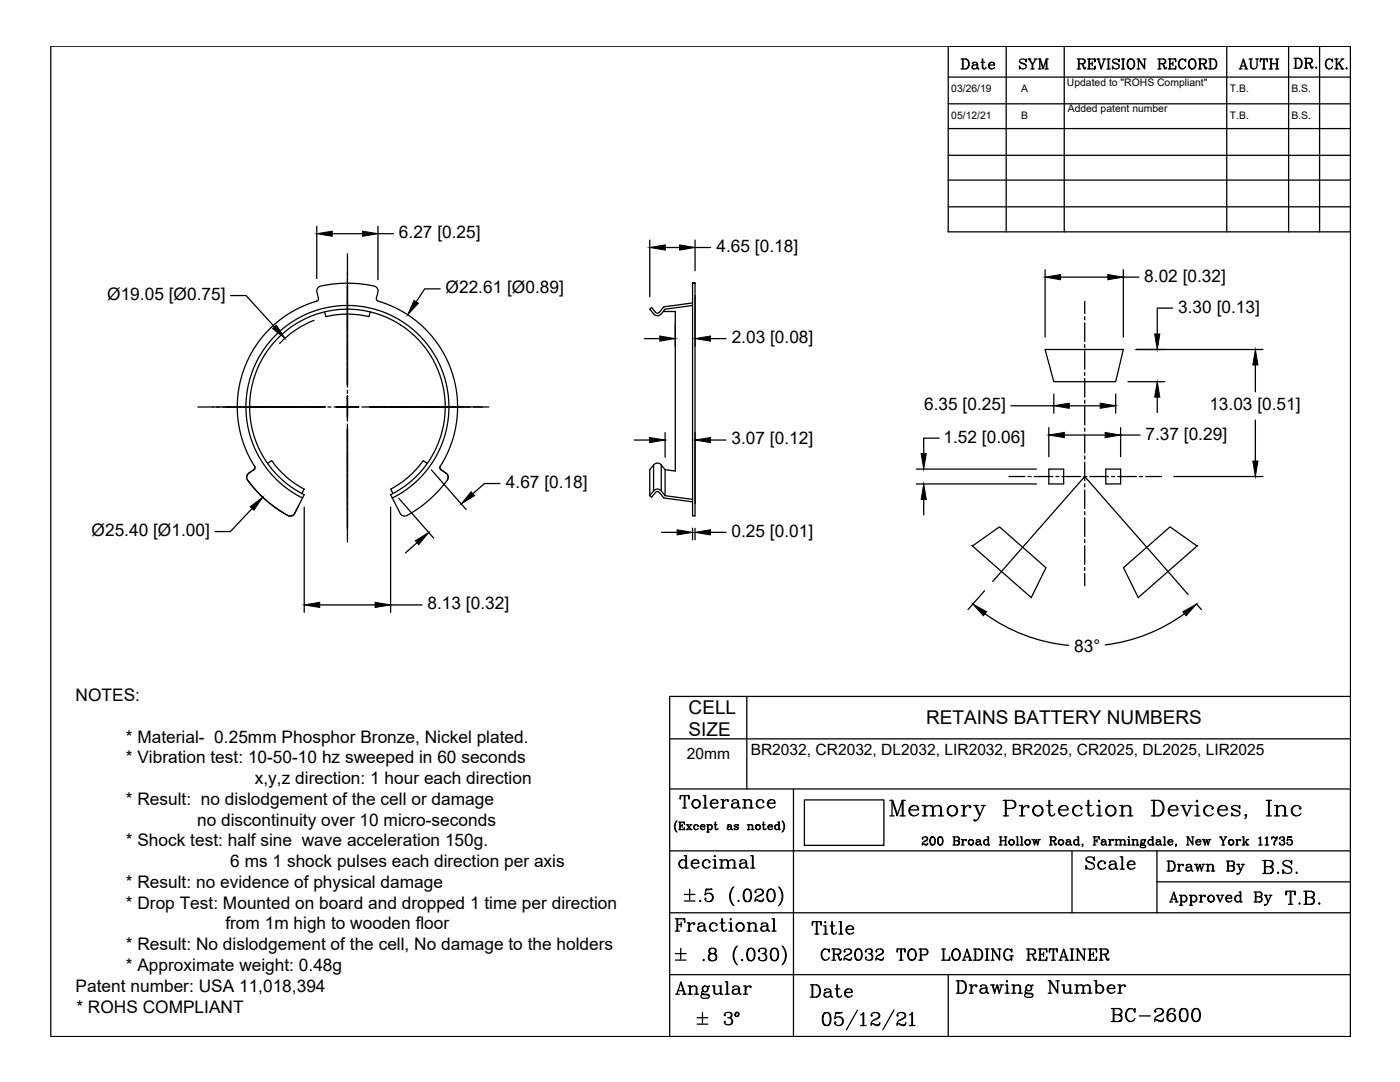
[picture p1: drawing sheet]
<svg xmlns="http://www.w3.org/2000/svg" width="279mm" height="216mm" viewBox="0 0 279 216" stroke-linecap="round" stroke-linejoin="round" font-family="sans-serif">
<!-- layer: 0 -->
<g fill="none" stroke="#000" stroke-width=".25">
<path d="M10.1 9.2h259.4v197.6h-259.4zM189.2 9.2v37.1h80.3v-37.1M189.2 15.4h80.3M200.8 9.2v37.1M212.4 9.2v37.1M244.8 9.2v37.1M257.2 9.2v37.1M263.4 9.2v37.1M189.2 20.7h80.3M189.2 25.7h80.3M189.2 31h80.3M189.2 35.9h80.3"/>
<path d="M189.2 41.3h80.3M133.7 157.4h135.8v49.4h-135.8zM158.4 157.4v49.4M177.6 159.7h.6l.8 2.7M180.1 159.7h.6M180.2 159.7v3.1M200.2 159.7h1.8a.81 .81 0 0 1 .8 .8 .81 .81 0 0 1-.8 .8h-1.2M200.7 159.7v3.1M200.8 159.7v3.1M202 159.7a.84 .84 0 0 1 .6 .8 .84 .84 0 0 1-.6 .8M209.3 159.7v2.5l.2 .4a.62 .62 0 0 0 1-.2M209.5 159.7v2.5l.3 .6"/>
<path d="M217.1 159.7v2.5l.2 .4a.63 .63 0 0 0 1-.2M217.3 159.7v2.5l.3 .6M219.2 159.9l.1-.2 .2 .2-.2 .1zM229.8 159.7h1.4a1.65 1.65 0 0 1 1.1 1.6 1.65 1.65 0 0 1-1.1 1.5h-1.4M230.2 159.7v3.1M230.4 159.7v3.1M231.2 159.7a1.75 1.75 0 0 1 0 3.1M238.7 159.9l.2-.2 .1 .2-.1 .1zM252.7 159.7h1M253.2 159.7v3.1M253.3 159.7v3.1M133.7 169.8h135.8"/>
<path d="M135 163.9l-.3 .9 .3 1.1M135.1 163.8a1.53 1.53 0 0 0 0 2.2M135.5 164.1h1.1v.4l-.1-.4M135.5 165.5h1.1v-.4l-.1 .4M135.7 164.1v1.4M135.7 164.8h.5M136.2 164.5v.6M136.6 178.5h2.1M136.6 179.8h2.1M136.9 164.6h.5M136.9 165.5h.5M137.1 164.6l.8 .9"/>
<path d="M137.2 164.6l.7 .9M137.6 177.4v2.1M137.7 164.6h.4M137.7 165.5h.4M137.9 164.6l-.8 .9M138.8 164.6l-.3 .4 .1 .3 .2 .2M139.3 164.8h-.1h.1a.5 .5 0 0 0-.7-.1 .5 .5 0 0 0 0 .8 .5 .5 0 0 0 .7-.2M139.6 179.8l.1-.1 .2 .1-.2 .1zM139.8 165h.9a.5 .5 0 0 0-.7-.3 .5 .5 0 0 0-.2 .7 .5 .5 0 0 0 .7 .1l.2-.2M140.2 164.6l-.4 .4 .1 .3 .3 .2M140.5 164.6l.1 .4M140.9 177.5l1.2-.1h-1.2l-.2 1.2a.89 .89 0 0 1 1.3-.3 .89 .89 0 0 1 .1 1.3 .89 .89 0 0 1-1.3 .1l-.1-.3 .1-.2 .1 .1-.1 .1"/>
<path d="M141 164.6h.3v1.4M141 166h.5M141.3 164.6v1.4M141.3 164.8a.47 .47 0 0 1 .7-.1 .47 .47 0 0 1 0 .7 .47 .47 0 0 1-.7-.1M141.6 178.2a.87 .87 0 0 1 .6 .9 .87 .87 0 0 1-.6 .8M141.7 164.6l.4 .4-.1 .3-.3 .2M142.5 164.6h.6M142.7 164.1l.1 1.4h.3l.2-.2M142.8 164.1v1.2l.1 .2M145.3 164.7l-.1 .1 .2-.2 .5 .1 .2 .8M145.4 165l-.2 .2 .2 .3M145.9 164.7v.6l.3 .2"/>
<path d="M145.9 164.8l-.7 .3v.4a.51 .51 0 0 0 .7-.2M146.2 177.2l-.2 .5a3 3 0 0 0 .2 2.8M146.5 177a2.54 2.54 0 0 0 0 3.7M146.5 164.8l.8 .4v.2l-.2 .1h-.4l-.2-.2v.2l.1-.1M147.3 164.7v-.1v.2l-.3-.2h-.2l-.3 .2 .8 .5M147.3 179.8l.1-.1 .1 .1-.1 .1zM149 177.4a1.35 1.35 0 0 0-.5 2 .75 .75 0 0 0 .7 .5 .75 .75 0 0 0 .7-.5 2.06 2.06 0 0 0-.3-1.9 .67 .67 0 0 0-1 .4 1.47 1.47 0 0 0 .4 2M149.2 164.6h.2v.9M149.2 165.5h.4M149.3 177.4a1.57 1.57 0 0 1 0 2.5M149.4 164.6v.9M149.4 164.8l.4-.2h.3l.1 .9"/>
<path d="M149.9 164.6l.2 .2v.7M149.9 165.5h.5M150.8 177.9l.1 .1-.1 .1-.1-.1a.84 .84 0 0 1 .9-.6 .84 .84 0 0 1 .7 .7l-.4 .5a1.22 1.22 0 0 0-1.2 1.3M151.2 164.6a.5 .5 0 0 0-.3 .7 .5 .5 0 0 0 .8 0 .5 .5 0 0 0-.4-.7 .5 .5 0 0 0-.5 .4 .5 .5 0 0 0 .4 .5M151.3 164.6l.4 .4-.1 .3-.3 .2M151.8 177.4a.61 .61 0 0 1 .3 1l-.8 .4M152.1 164.6h.6M152.3 179.5l-.3 .3-1-.3-.3 .2M152.3 179.3l-.2 .6h-.5l-.6-.4M152.3 164.1l.1 1.4h.3l.2-.2M152.4 164.1v1.2l.1 .2M153.3 165h.9a.5 .5 0 0 0-.7-.3 .5 .5 0 0 0-.2 .7 .5 .5 0 0 0 .7 .1l.2-.2"/>
<path d="M153.7 164.6l-.4 .4 .1 .3 .3 .2M153.8 177.4a1.14 1.14 0 0 0-.8 1.4l.2 .6a.76 .76 0 0 0 .7 .5 .76 .76 0 0 0 .7-.5 2.03 2.03 0 0 0-.3-1.9 .67 .67 0 0 0-1 .4 1.45 1.45 0 0 0 .5 2M154 177.4a1.57 1.57 0 0 1 0 2.5M154 164.6l.1 .4M155 164.6l-.3 .4v.3l.3 .2M155.4 177a2.54 2.54 0 0 1 0 3.7M155.4 164.8a.47 .47 0 0 0-.7-.1 .47 .47 0 0 0 0 .7 .47 .47 0 0 0 .7-.1M155.4 164.1v1.4h.3M155.5 164.1v1.4M155.6 177.2l.3 .5a3 3 0 0 1-.3 2.8M156.1 163.8a1.51 1.51 0 0 1 0 2.2M156.2 163.9l.3 .9-.3 1.1"/>
<path d="M177.6 162.8h.9M178 162.8v-3.1l1 3.1 1.1-3.1v3.1M179.6 162.8h1.1M181.5 161.6h1.8a1 1 0 0 0-1.4-.8 1 1 0 0 0-.4 1.6 1.09 1.09 0 0 0 1.8 0M182.3 160.7a1.09 1.09 0 0 0-.8 1.1 1.09 1.09 0 0 0 .8 1M183 160.9l.2 .7M184 162.8h1.1M184 160.7h.6v2.1M184.1 167.3l.1 .1h-.1a.55 .55 0 0 1 .5-.4 .55 .55 0 0 1 .5 .5l-.3 .3a.8 .8 0 0 0-.7 .8M184.5 160.7v2.1M184.6 161.2a.96 .96 0 0 1 1.7 0v1.6M184.7 167l.3 .1 .1 .4-.7 .4"/>
<path d="M185.1 168.4l-.2 .1-.8-.1M185.1 168.2l-.1 .4-.7-.2M185.7 160.7l.3 .2 .1 .3v1.6M185.7 162.8h1M186.1 167a.92 .92 0 0 0 0 1.6h.1a.93 .93 0 0 0 0-1.6h-.1a1.03 1.03 0 0 0 0 1.6M186.2 167a1.03 1.03 0 0 1 0 1.6M186.3 161.2a.95 .95 0 0 1 1.6 0v1.6M187.3 160.7l.3 .2 .1 .3v1.6M187.3 162.8h1M187.6 167a.93 .93 0 0 0 0 1.6h.1a.93 .93 0 0 0 0-1.6 .86 .86 0 0 0-.3 1.4l.2 .2M187.7 167a1.03 1.03 0 0 1 0 1.6M189.9 160.7a1.04 1.04 0 0 0-.7 1.6 1.04 1.04 0 0 0 1.8 0 1.04 1.04 0 0 0-.8-1.6 1.06 1.06 0 0 0-1 .9 1.06 1.06 0 0 0 .7 1.2"/>
<path d="M190.2 167l1.1 .1 .2 .4-.4 .3M190.2 168.6h.9a.42 .42 0 0 0 .4-.4 .42 .42 0 0 0-.4-.4l.3 .3-.1 .3-.2 .2M190.2 160.7a1.09 1.09 0 0 1 .8 1.1 1.09 1.09 0 0 1-.8 1M190.4 167v1.6M190.5 167v1.6M191.1 167l.3 .3-.1 .3-.2 .2h-.6M191.8 162.8h1.1M191.8 160.7h.6v2.1M191.9 167.5h.3v1.1M191.9 168.6h.5M192.1 167.5v1.1M192.3 160.7v2.1"/>
<path d="M192.8 167.6v.2l.1-.2a.43 .43 0 0 0-.5 0 .43 .43 0 0 0-.2 .4M193.6 160.9l-.2 .1 .2 .2 .1-.3a.84 .84 0 0 0-.8-.1 .84 .84 0 0 0-.5 .8M193.7 167.5a.55 .55 0 0 0-.4 .9 .55 .55 0 0 0 .9 0 .55 .55 0 0 0-.3-.9 .55 .55 0 0 0-.6 .5 .55 .55 0 0 0 .4 .6M193.9 167.5l.1 .1a.56 .56 0 0 1 .2 .6 .56 .56 0 0 1-.3 .4M194.3 160.7h.9M194.6 160.7l.9 2.1M194.8 160.7l.7 1.8M194.9 167.7l-.1 .1 .3-.3 .4 .1 .3 1M195.1 168a.32 .32 0 0 0-.3 .3 .32 .32 0 0 0 .3 .3M195.6 167.7v.7l.3 .2M195.6 167.8l-.8 .3v.3a.49 .49 0 0 0 .8 0M195.8 160.7h.9"/>
<path d="M196.4 160.7l-.9 2.1a1.2 1.2 0 0 1-1 1l-.2-.1 .2-.2 .1 .2M196.8 167.5l-.2 .1a.56 .56 0 0 0-.2 .6 .56 .56 0 0 0 .4 .4M197 167h.3v1.6M197.2 167.8a.51 .51 0 0 0-.7-.1 .51 .51 0 0 0 0 .7 .51 .51 0 0 0 .7 0M197.2 167v1.6h.3M199.4 168.6h.6M199.4 167h.6M199.7 167v1.6M199.7 167.8h1M200.2 162.8h1M200.4 168.6h.6M200.4 167h.6"/>
<path d="M200.7 167v1.6M201.8 167.5a.55 .55 0 0 0-.4 .9 .55 .55 0 0 0 .9 0 .55 .55 0 0 0-.3-.9 .55 .55 0 0 0-.6 .5 .55 .55 0 0 0 .4 .6M202 167.5l.1 .1a.56 .56 0 0 1 .2 .6 .56 .56 0 0 1-.3 .4M202.8 167h.3v1.6M202.8 168.6h.5M203 167v1.6M203.5 162.8h1M203.5 160.7h.5v2.1M203.6 167h.3v1.6M203.6 168.6h.6M203.9 167v1.6M203.9 160.7v2.1"/>
<path d="M205 167.5a.54 .54 0 0 0-.4 .9 .54 .54 0 0 0 .9 0 .54 .54 0 0 0-.3-.9 .55 .55 0 0 0-.6 .5 .55 .55 0 0 0 .4 .6M205.2 167.5l.1 .1a.56 .56 0 0 1 .2 .6 .56 .56 0 0 1-.3 .4M205.2 160.9l-.1 .1 .1 .2 .2-.3a.84 .84 0 0 0-.9-.1 .84 .84 0 0 0-.5 .8M205.9 167.5h.6M206.2 167.5l.3 1.1 .3-1.1 .3 1.1 .3-1.1M206.2 167.5l.3 .9M206.8 167.5l.3 .9M207 160.7a1.04 1.04 0 0 0-.7 1.6 1.04 1.04 0 0 0 1.7 0 1.04 1.04 0 0 0-.7-1.6 1.05 1.05 0 0 0-1.1 .9 1.05 1.05 0 0 0 .8 1.2M207.2 167.5h.4M207.3 160.7a1.09 1.09 0 0 1 .7 1.1 1.09 1.09 0 0 1-.7 1M208.9 160.7h1.2M209.5 167h.9l.3 .3-.1 .4-.9 .1"/>
<path d="M209.5 168.6h.5M209.7 167v1.6M210.1 167.8l.6 .7 .1-.1M210.3 167.8l.3 .8h.1l.1-.2M210.4 167l.3 .3-.1 .3-.2 .2M211.4 161.6h1.8a.97 .97 0 0 0-1.2-.9 .97 .97 0 0 0-.7 1.2 1.05 1.05 0 0 0 .8 .9 1.05 1.05 0 0 0 1.1-.4M211.7 167.5a.55 .55 0 0 0-.4 .9 .55 .55 0 0 0 .9 0 .55 .55 0 0 0-.4-.9 .55 .55 0 0 0-.5 .5 .55 .55 0 0 0 .4 .6M211.8 167.5l.2 .1a.56 .56 0 0 1 .2 .6 .56 .56 0 0 1-.4 .4M212.1 160.7a1.09 1.09 0 0 0-.7 1.1 1.09 1.09 0 0 0 .7 1M212.9 160.9l.1 .7M212.9 167.7l-.1 .1 .2-.3 .6 .2 .2 .9M213 168a.32 .32 0 0 0-.2 .3 .32 .32 0 0 0 .2 .3"/>
<path d="M213.6 167.7v.7l.3 .2M213.6 167.8l-.8 .3-.1 .3a.49 .49 0 0 0 .9 0M213.9 169.8v12.3M214.7 167.5l-.1 .1a.56 .56 0 0 0-.3 .6 .56 .56 0 0 0 .4 .4M214.9 160.7a1.09 1.09 0 0 0-.7 1.1 1.09 1.09 0 0 0 .7 1M215 167h.3v1.6M215.2 167.8a.51 .51 0 0 0-.8-.1 .51 .51 0 0 0 0 .7 .51 .51 0 0 0 .8 0M215.2 167v1.6M215.8 161.2l-.1 .1 .1 .2 .1-.2a1.05 1.05 0 0 0-1.4-.4 1.05 1.05 0 0 0-.3 1.5 1.05 1.05 0 0 0 1.5 .2l.2-.2M216.7 160.7h1.2M218.2 167h1.2v.5l-.1-.5M218.4 167v1.6"/>
<path d="M218.5 167.8h.4M218.5 167v1.6M218.9 160.7h.6v2.1M218.9 162.8h1M218.9 167.5v.6M219.3 160.7v2.1M219.9 167.7l-.1 .1 .3-.3 .4 .1 .3 1M220.1 168a.32 .32 0 0 0-.3 .3 .32 .32 0 0 0 .3 .3M220.6 167.7v.7l.3 .2M220.6 167.8l-.8 .3v.3a.48 .48 0 0 0 .8 0M221.2 167.5h.3v1.1M221.5 167.5v1.1"/>
<path d="M221.5 160.7a1.04 1.04 0 0 0-.7 1.6 1.04 1.04 0 0 0 1.8 0 1.04 1.04 0 0 0-.8-1.6 1.06 1.06 0 0 0-1 .9 1.06 1.06 0 0 0 .7 1.2M221.8 160.7a1.08 1.08 0 0 1 .8 1.1 1.08 1.08 0 0 1-.8 1M222.1 167.6v.2l.1-.2a.43 .43 0 0 0-.5 0 .43 .43 0 0 0-.2 .4M222.5 167.5h.3v1.1M222.8 167.5v1.1M222.8 167.8a.49 .49 0 0 1 .9 0v.8M223.4 167.5l.2 .3v.8M223.5 162.8h1M223.5 160.7h.5v2.1M223.7 167.8a.5 .5 0 0 1 .8 0v.8M223.9 160.7v2.1M224 161.2a.95 .95 0 0 1 1.7 0v1.6"/>
<path d="M224.2 167.5l.2 .3v.8M225.1 167.5h.2v1.1M225.1 160.7l.3 .2 .1 .3v1.6M225.1 162.8h1M225.3 167v.1zM225.3 167.5v1.1M225.9 167.5h.3v1.1M226.1 167.5v1.1M226.2 167.8a.49 .49 0 0 1 .8 0v.8M226.7 167.5l.3 .3v.8M227.9 167.6v.6M228.3 167.6v.6"/>
<path d="M228.5 167.6l.1-.1-.2 .2M229.6 167.5l-.4 .5 .1 .4 .3 .2M229.8 167h.3v1.6M230 167.8a.51 .51 0 0 0-.7-.1 .51 .51 0 0 0 0 .7 .51 .51 0 0 0 .7 0M230 167v1.6h.3M230.9 167.7l-.1 .1 .2-.3 .5 .2 .3 .9M230.9 169.8v12.3M230.9 176h38.6M231 168a.32 .32 0 0 0-.2 .3 .32 .32 0 0 0 .2 .3M231.5 167.7v.7l.4 .2M231.5 167.8l-.7 .3-.1 .3a.49 .49 0 0 0 .8 0M232.2 167h.3v1.6"/>
<path d="M232.2 168.6h.5M232.4 167v1.6M233.1 168h1a.54 .54 0 0 0-.8-.4 .54 .54 0 0 0-.2 .8 .54 .54 0 0 0 .8 .1l.2-.1M233.3 161.6h1.8a1 1 0 0 0-1.4-.8 1 1 0 0 0-.4 1.6 1.09 1.09 0 0 0 1.8 0M233.4 180h.6M233.5 167.5l-.1 .1a.56 .56 0 0 0-.3 .6 .56 .56 0 0 0 .4 .4M233.6 180l.7-2 .6 2M233.8 179.4h.8M233.9 167.6l.1 .4M234 160.7a1.09 1.09 0 0 0-.7 1.1 1.09 1.09 0 0 0 .7 1M234.3 178.3l.5 1.7M234.5 180h.6"/>
<path d="M234.8 168.5h-.2h.2l-.2 .4M234.8 160.9l.1 .7M235.4 178.7h.4v1.9M235.7 160.7h.8M235.7 178.7v1.9M235.8 178.9a.63 .63 0 0 1 .9-.1 .63 .63 0 0 1 0 1 .63 .63 0 0 1-.9-.1M236 160.7l.8 2.1 .9-2.1M236.1 160.7l.7 1.8M236.3 178.7a.7 .7 0 0 1 .5 .6 .7 .7 0 0 1-.5 .7M236.8 168.6h.5M236.8 167h.3l.9 1.4M237.1 167v1.6"/>
<path d="M237.1 160.7h.9M237.4 178.7h.3v1.9M237.6 178.7v1.9M237.7 178.9a.63 .63 0 0 1 1-.1 .63 .63 0 0 1 0 1 .63 .63 0 0 1-1-.1M237.8 167h.5M238 167v1.6l-.9-1.5M238.3 178.7a.7 .7 0 0 1 .5 .6 .7 .7 0 0 1-.5 .7M238.4 160.7h.6v2.1M238.4 162.8h1.1M238.7 168h1a.54 .54 0 0 0-.8-.4 .54 .54 0 0 0-.2 .8 .54 .54 0 0 0 .8 .1l.2-.1M238.9 160.7v2.1M239.1 167.5l-.1 .1a.56 .56 0 0 0-.3 .6 .56 .56 0 0 0 .4 .4"/>
<path d="M239.3 180h.7M239.3 178.7h.4v1.3M239.5 167.6l.1 .4M239.6 178.7v1.3M240 167.5h.5M240.2 167.5l.3 1.1 .3-1.1 .3 1.1 .3-1.1M240.3 167.5l.2 .9M240.5 178.7v.2l.1-.2a.54 .54 0 0 0-.6 0 .54 .54 0 0 0-.3 .5M240.9 167.5l.2 .9M241.1 160.7a1.09 1.09 0 0 0-.7 1.1 1.09 1.09 0 0 0 .7 1M241.2 167.5h.4M241.6 178.7a.67 .67 0 0 0-.5 1 .67 .67 0 0 0 1.2 0 .67 .67 0 0 0-.5-1 .68 .68 0 0 0-.7 .5 .68 .68 0 0 0 .5 .8"/>
<path d="M241.8 178.7a.7 .7 0 0 1 .5 .6 .7 .7 0 0 1-.5 .7M242 161.2l-.2 .1 .2 .2 .1-.2a1.05 1.05 0 0 0-1.4-.4 1.05 1.05 0 0 0-.4 1.5 1.05 1.05 0 0 0 1.5 .2l.3-.2M242.7 178.7h.6M242.9 178.7l.6 1.3 .5-1.3M243 178.7l.5 1.1M243.2 161.6h1.7a1 1 0 0 0-1.3-.8 1 1 0 0 0-.4 1.6 1.09 1.09 0 0 0 1.7 0M243.4 167h.5M243.6 167l.5 .8v.8M243.6 167l.6 .8v.8M243.7 178.7h.5M243.9 168.6h.5M243.9 160.7a1.09 1.09 0 0 0-.8 1.1 1.09 1.09 0 0 0 .8 1"/>
<path d="M244.4 167h.5M244.6 160.9l.2 .7M244.7 167l-.5 .8M244.7 179.2h1.1a.66 .66 0 0 0-.8-.5 .66 .66 0 0 0-.5 .8 .66 .66 0 0 0 .9 .5l.4-.3M245.2 178.7a.69 .69 0 0 0-.5 .6 .69 .69 0 0 0 .5 .7M245.6 167.5a.55 .55 0 0 0-.4 .9 .55 .55 0 0 0 1 0 .55 .55 0 0 0-.4-.9 .55 .55 0 0 0-.6 .5 .55 .55 0 0 0 .4 .6M245.6 178.7l.1 .5M245.8 167.5l.1 .1a.56 .56 0 0 1 .3 .6 .56 .56 0 0 1-.4 .4M245.8 161.2l1.6 .9v.4l-.4 .3-.9-.2-.3-.4v.6l.2-.3M246.6 167.5h.3v1.1M246.6 168.6h.5M246.8 167.5v1.1"/>
<path d="M247 178.7a.69 .69 0 0 0-.5 .6 .69 .69 0 0 0 .5 .7M247.2 178h.4v2M247.3 161l.1-.3v.6l-.3-.4-.9-.2-.4 .3v.3l1.6 .9M247.5 167.6v.2l.1-.2a.43 .43 0 0 0-.5 0 .43 .43 0 0 0-.2 .4M247.5 178.9a.63 .63 0 0 0-.9-.1 .63 .63 0 0 0 0 1 .63 .63 0 0 0 .9-.1M247.5 178v2h.4M247.9 168.6h.5M247.9 167h.3v1.6M248.1 167v1.6M248.5 168l.5 .6M248.6 168l.5 .6M248.7 162.6l-.1 .2-.1-.2 .1-.1a.56 .56 0 0 1-.1 .9"/>
<path d="M248.7 167.5h.5M248.7 168.6h.5M249 167.5l-.8 .8M250.3 178l1.4 .1 .2 .5-.2 .2-.3 .1M250.3 180h1.1a.52 .52 0 0 0 .5-.5 .52 .52 0 0 0-.5-.6 .54 .54 0 0 1 .4 .6 .54 .54 0 0 1-.4 .5M250.5 178v2M250.6 178v2M251.2 167.3l.4-.3v1.6M251.2 168.6h.7M251.4 178l.4 .4-.1 .3-.3 .2h-.8M251.5 167.1v1.5M252 171.7l1.8 .1a.6 .6 0 0 1 0 1l-.3 .1"/>
<path d="M252 174.3h1.5a.68 .68 0 0 0 .6-.7 .68 .68 0 0 0-.6-.7 .7 .7 0 0 1 .5 .7 .7 .7 0 0 1-.5 .7M252.3 178.7h.6M252.4 171.7v2.6M252.5 171.7v2.6M252.5 167.3l.4-.3v1.6M252.5 168.6h.7M252.5 178.7l.6 1.3M252.6 178.7l.5 1.1M252.7 162.8h1M252.8 167.1v1.5M253.3 178.7h.5M253.5 171.7a.63 .63 0 0 1 .5 .6 .63 .63 0 0 1-.5 .6h-1"/>
<path d="M253.6 178.7l-.5 1.3a.78 .78 0 0 1-.7 .6l-.1-.1h.2M253.8 167.3l.2-.3 .6 .2 .3-.2-.1 .5a1.31 1.31 0 0 0-.5 1.1M253.8 167v.5M253.9 167.1h.3l.4 .1M254.3 162.8h1.1M254.3 160.7h.6v2.1M254.8 160.7v2.1M254.8 167.5a1.16 1.16 0 0 0-.5 1.1M254.9 161.2a.96 .96 0 0 1 1.6 0v1.6M254.9 174.2l.2-.2 .1 .2-.1 .1zM255.4 167.3v.2l-.1-.2 .2-.2a.61 .61 0 0 1 .8 .1l-.1 .4-.4 .1M256 160.7l.2 .2 .2 .3v1.6"/>
<path d="M256 162.8h1M256 167a.39 .39 0 0 1 .2 .6l-.2 .1 .2 .1a.45 .45 0 0 1 .2 .4 .45 .45 0 0 1-.4 .4l-.5-.1-.2-.2 .1-.2v.2M256 172.3l1.7 .9 .1 .7a.97 .97 0 0 1-1 .4 .97 .97 0 0 1-.8-.8v.8l.2-.4M256.2 167.8l.1 .5-.3 .3M257 167.1l.8-.1h-.8l-.1 .8a.57 .57 0 0 1 .8-.3 .57 .57 0 0 1 0 .9 .57 .57 0 0 1-.8-.2h.1l-.1 .1M257.5 167.5l.1 .1a.56 .56 0 0 1 .2 .6 .56 .56 0 0 1-.3 .4M257.7 172.1l.1-.4v.7a.97 .97 0 0 0-.8-.7 .97 .97 0 0 0-1 .4 .66 .66 0 0 0 .5 .7l1 .4 .3 .2M258.6 160.7a1.08 1.08 0 0 0-.8 1.1 1.08 1.08 0 0 0 .8 1M258.6 174.2l.2-.2 .1 .2-.1 .1zM259.5 161.2l-.2 .1 .2 .2 .1-.2a1.05 1.05 0 0 0-1.4-.4 1.05 1.05 0 0 0-.4 1.5 1.05 1.05 0 0 0 1.5 .2l.3-.2M133.7 194.5h135.8M133.7 182.1h135.8"/>
<path d="M134.8 190.3h2.1M134.8 191.6h2.1M135.9 189.2v2.1M140.3 191.6l.1-.1 .2 .1-.2 .1zM142 189.2l-.4 .1-.1 .6a.84 .84 0 0 0 1.4 0v-.3a.83 .83 0 0 0-1.2-.3l-.1 .6 .4 .4M142.4 189.2l.4 .4v.3l-.4 .4 .4 .1 .2 .4a.82 .82 0 0 1-1 .9 .82 .82 0 0 1-.4-1.3l.4-.1-.3 .1a.79 .79 0 0 0-.1 1.1l.4 .2M142.4 190.3l.3 .1a.79 .79 0 0 1 .1 1.1l-.4 .2M146.9 189l-.2 .5a3.1 3.1 0 0 0 .2 2.8M147.1 188.8a2.53 2.53 0 0 0 0 3.7M148 191.6l.1-.1 .1 .1-.1 .1zM149.7 189.2a1.35 1.35 0 0 0-.6 2 .75 .75 0 0 0 .8 .5 .75 .75 0 0 0 .7-.5 2.06 2.06 0 0 0-.3-1.9 .67 .67 0 0 0-1 .4 1.47 1.47 0 0 0 .4 2M150 189.2l.2 .1a1.7 1.7 0 0 1-.2 2.4"/>
<path d="M151.5 189.7l.1 .1-.1 .1-.1-.1 .1-.3a.97 .97 0 0 1 1.4 .1l-.1 .6-.7 .1M152.4 189.2l.4 .4v.3l-.4 .4a.72 .72 0 0 1 .6 .7 .72 .72 0 0 1-.6 .7l-.8-.1-.2-.4 .1-.2 .1 .1-.1 .1M152.8 190.5a.77 .77 0 0 1-.4 1.2M154.4 189.2a1.13 1.13 0 0 0-.7 1.4l.1 .6a.76 .76 0 0 0 .8 .5 .76 .76 0 0 0 .7-.5 2.03 2.03 0 0 0-.3-1.9 .67 .67 0 0 0-1 .4 1.45 1.45 0 0 0 .4 2M154.7 189.2a1.57 1.57 0 0 1 0 2.5M156.1 188.8a2.53 2.53 0 0 1 0 3.7M156.3 189l.3 .5a3.1 3.1 0 0 1-.3 2.8M162.2 183.9l-.1 .7v-.7h1.8v.7l-.1-.7M162.9 183.9v2.5M163.1 183.9v2.5M164.4 184.7h.4v1.7M164.7 183.9l.1 .1-.1 .2-.1-.2z"/>
<path d="M164.7 184.7v1.7M165.6 184.7h1M166 183.9l.1 2.4a.5 .5 0 0 0 .8-.3M166.1 183.9v2l.2 .5M167.4 183.9h.5v2.5M167.8 183.9v2.5M168.9 185.4h1.4a.81 .81 0 0 0-1.2-.5 .81 .81 0 0 0 .1 1.4 .89 .89 0 0 0 1.1-.3M169.5 184.7a.87 .87 0 0 0-.6 .9 .87 .87 0 0 0 .6 .8M170.1 184.9l.1 .5M189.2 194.5v12.3M235.4 180.6h.6M237.4 180.6h.6"/>
<path d="M139.1 203.1h2.2M139.1 204.4h2.2M140.2 202v2.1M144.7 202.5l.1 .1-.1 .1-.2-.1 .2-.4a.97 .97 0 0 1 1.4 .2l-.1 .5-.7 .2M145.6 202l.4 .4-.2 .5-.2 .2a.71 .71 0 0 1 .6 .7 .71 .71 0 0 1-.6 .7l-.8-.1-.3-.4 .2-.2 .1 .1-.1 .1M146 203.3a.75 .75 0 0 1-.4 1.2M147 202a.57 .57 0 0 0-.1 .8 .48 .48 0 0 0 .6-.6l-.2-.2a.47 .47 0 0 0-.6 .6l.2 .2M147.3 202a.56 .56 0 0 1-.2 .8M164.9 202a1.2 1.2 0 0 0-.8 1.5l.1 .6a.79 .79 0 0 0 .8 .5 .79 .79 0 0 0 .7-.5 2.11 2.11 0 0 0-.2-1.9 .7 .7 0 0 0-1.1 .3 1.52 1.52 0 0 0 .5 2.1M165.1 202l.2 .2a1.78 1.78 0 0 1-.2 2.4M166.8 202l-.2 1.3a.93 .93 0 0 1 1.3-.3 .93 .93 0 0 1 .2 1.4 .93 .93 0 0 1-1.4 0l-.1-.3 .1-.2 .1 .1-.1 .1M167.6 202.9a.91 .91 0 0 1 .6 .9 .91 .91 0 0 1-.6 .8"/>
<path d="M171.1 201.5l-2.2 4M171.8 202.5l.6-.5v2.6M171.8 204.6h1.1M172.2 202.2v2.4M174 202.5l.1 .2-.1 .1-.2-.1a.88 .88 0 0 1 1-.7 .88 .88 0 0 1 .8 .8l-.5 .5a1.27 1.27 0 0 0-1.3 1.3M175 202a.63 .63 0 0 1 .3 1l-.8 .5M175.6 204.3l-.4 .2-1-.2-.4 .1M175.6 204l-.3 .6h-.5l-.6-.3M178.4 201.5l-2.2 4M179.2 202.5l.1 .2-.1 .1-.2-.1a.88 .88 0 0 1 .9-.7 .88 .88 0 0 1 .8 .8l-.4 .5a1.27 1.27 0 0 0-1.3 1.3M180.1 202a.63 .63 0 0 1 .4 1l-.9 .5M180.7 204.3l-.3 .2-1-.2-.4 .1"/>
<path d="M180.7 204l-.2 .6h-.5l-.6-.3M181.5 202.5l.6-.5v2.6M181.5 204.6h1.1M182 202.2v2.4"/>
<circle cx="228.1" cy="167.9" r=".38"/>
</g>
<!-- layer: DIM -->
<g fill="none" stroke="#000" stroke-width=".25">
<path d="M46 59h3.1l5.7 6.2M63.2 45.2v10.4M66.3 46.6h6M69.3 50.6v26.6M75.4 45.2v10.6M75.4 46.6h3.1M87.8 57.6h-3l-1.7 2.6M129.7 47.9v11.3M132.8 49.4h2.8M138.2 56.5h.5h-.5M138.2 56.5v46.4h.5v-46.4M138.7 47.9v6.1"/>
<path d="M138.7 49.4h3.1M208.6 53.8v13.5M211.7 55.3h9.4M224.2 53.8v13.5M224.2 55.3h3.1M62.7 63.9a18.5 18.5 0 0 0-6.9 4.6M64.8 62.2l.2 1a18.6 18.6 0 0 1 8.6 0l.3-1M69.3 77.9v.6M69.3 79v5M128.6 67.6h3.1M132.4 62.2h2.4v31.8l-2.1-.3-.7-.9a.97 .97 0 0 0-1.6 0v5.2M138.2 60.5l-5.7 .7-.9 1.1-.4 .2-.4-.2-.7-.9-.4 .3 .7 .9a.99 .99 0 0 0 1.6 0l.7-.9 5.5-.7"/>
<path d="M141.8 67.6h3.1M208.6 69.7h15.6l-1.5 6.5h-12.4zM210.3 78.6v3.8M216.5 60.1v2.5M216.5 63.2v.6M216.5 64.4v3.7M216.5 68.8v.6M216.5 70v3.7M216.5 74.3v.6M216.5 75.5v3.8M216.5 79.9v.6M222.7 78.6v3.8"/>
<path d="M225.1 76.2h7.3M226.7 69.7h25.3M231 79.2v3.1M234 61.5h-3v5.1M250.5 72.8v5.4M39.5 81.2h25.4M50.7 93.7l.2-.4a22.2 22.2 0 0 1 12.5-33.3l.2-.4-.3-1.3a.99 .99 0 0 1 .7-1.2 23.1 23.1 0 0 1 11 .1l.4 .7-.3 1.6 .1 .5a22.1 22.1 0 0 1 12.6 33.3l.2 .4M50.7 93.7l-1 .7a.99 .99 0 0 0-.3 1.4 23.2 23.2 0 0 0 8.4 7.2l.6-.1 .3-.3 2-3.9a19.5 19.5 0 0 1-6.6-29.7 19.5 19.5 0 0 1 30.5 0 19.5 19.5 0 0 1-6.6 29.7l1.9 3.8a1 1 0 0 0 1.3 .4 23.2 23.2 0 0 0 8.2-7.4v-.4l-.2-.6-1.2-.8M50.7 93.7l-1 .7a.99 .99 0 0 0-.3 1.4 23.2 23.2 0 0 0 8.4 7.2l.6-.1 .3-.3 .9-1.7M53.4 92.5l.8-.6a18.4 18.4 0 0 0 6.5 5.7l-.5 .9M60.4 99.4a20.3 20.3 0 0 1-6.9-30.9 20.3 20.3 0 0 1 31.6 0 20.3 20.3 0 0 1-6.8 30.9M65.4 81.2h.7"/>
<path d="M66.7 81.2h4.9M69.3 84.6v23.5M72.2 81.2h25.4M79.6 99.5l6.9 7.9M85.3 92.5l-.8-.6a18.6 18.6 0 0 1-6.5 5.7l.4 .9M86.1 93.8l6.9 7.9M88 93.7l1 .7a.99 .99 0 0 1 .3 1.4M99.8 96.5h-3.1l-2.3 2M126.6 87.8h3M130.4 98a.99 .99 0 0 1 1.6 0M130.4 92.8l-.7 .9v5.2M130.4 98l-.7 .9"/>
<path d="M130.8 98.3l.4-.2 .4 .2M130.8 98.3l-.7 .9-.4-.3M131.6 98.3l.9 1.1 5.7 .7M132 98l.7 .9M132 92.8v5.2M132.7 98.9l5.5 .7M132.7 86.3v4.9M132.7 93.7v5.2M141.8 87.8h3.1M182.9 96.6h23.9M182.9 93.6h23.9M184.3 99.7v3"/>
<path d="M187.4 87.4h-3.1v3.1M201.4 95.1h3.2M201.7 81h8.6M205.2 95.1h.6M206.4 95.1h3.7M209.3 93.6h3v3h-3zM209.3 85.3v5.8M210.7 95.1h.6M212 95.1h3.7M212.4 86.8h8.2M213.4 81h6.2M216.3 95.1h.6"/>
<path d="M216.5 81.1v3.7M216.5 85.4v.6M216.5 86.7v3.7M216.5 91v.6M216.5 92.2v3.7M216.5 96.5v.7M216.5 97.8v3.7M217.5 95.1h3.7M220.7 93.6h2.9v3h-2.9zM221.8 95.1h.7M223.1 95.1h3.7M223.6 85.3v5.8"/>
<path d="M223.6 86.8h3.9M227.4 95.1h.6M228.6 95.1h3.2M234.3 95.1h17.7M250.5 83.8v8.2M50.3 101.5l-4.3 4.6h-3.1M60.7 101.2v21M78 101.2v21M83.2 108.3l-2.3 2M132 106.2h3.1M138.2 105.4v2.3M138.7 105.4v2.3"/>
<path d="M141.8 106.2h3.1M193.9 108.8l11.9 10.4 2.9-5.9-9.2-8.2-5.4 3.8M196.5 117.9l-3.3 3.7M198.1 116l18.4-20.9 20.6 23.5M216.5 102.1v.6M216.5 103.3v3.7M216.5 107.7v.6M216.5 108.9v3.7M216.5 113.2v.6M216.5 114.5v2.4M239 108.8l-11.8 10.4-3-5.9 9.3-8.2 5.4 3.8M63.8 120.7h11.1"/>
<path d="M78 120.7h6.2M149 139v18.4M196.6 122.5a33.9 33.9 0 0 0 16.7 6.3M236.4 122.5a33.9 33.9 0 0 1-15.8 6.2M238.8 120.5l1 1.1M269.5 139h-135.8v18.4M133.7 147.4h135.8M160.5 159.6h15.9v9.1h-15.9z"/>
</g>
<g fill="#000" stroke="#000" stroke-width=".2">
<path d="M63.2 46.6l3.1-.5v1.1zM72.3 46.1l3.1 .5-3.1 .6zM82.6 59.9l.9 .6-2.1 2.3zM129.7 49.4l3.1-.5v1zM135.6 48.9l3.1 .5-3.1 .5zM208.6 55.3l3.1-.5v1zM221.1 54.8l3.1 .5-3.1 .5zM54.4 65.6l.8-.7 1.7 2.6zM131.7 67l3.1 .6-3.1 .5zM138.7 67.6l3.1-.6v1.1zM231 76.2l.5 3h-1.1zM230.4 66.6h1.1l-.5 3.1z"/>
<path d="M250.5 69.7l.6 3.1h-1.1zM94 98.1l.7 .8-2.6 1.7zM129.6 87.3l3.1 .5-3.1 .5zM138.7 87.8l3.1-.5v1zM184.3 96.6l.6 3.1h-1.1zM183.8 90.5h1.1l-.6 3.1zM209.3 86.8l3.1-.5v1zM210.3 81l3.1-.6v1.1zM219.6 80.4l3.1 .6-3.1 .5zM220.6 86.3l3 .5-3 .5zM250 92h1.1l-.6 3.1zM49.9 101.1l2.5-1.9-1.7 2.6z"/>
<path d="M82.9 107.9l2.7-1.7-2 2.5zM135.1 105.7l3.1 .5-3.1 .5zM138.7 106.2l3.1-.5v1zM60.7 120.7l3.1-.5v1zM74.9 120.2l3.1 .5-3.1 .5zM194.2 120.5l2.7 1.6-.6 .8zM236.1 122.1l2.7-1.6-2.1 2.4z"/>
</g>
<text font-size="7.1" x="189.8" y="200.4">Drawing Number</text>
<text font-size="6.6" x="134.1" y="200.4">Angular</text>
<g font-size="5.7">
<text x="134.8" y="162.3">Tolerance</text>
<text x="134.8" y="174.3">decimal</text>
<text x="215.9" y="174.6">Scale</text>
<text x="232.1" y="175.7">Drawn By</text>
<text x="255.8" y="181.7">T.B.</text>
<text x="134.1" y="187">Fractional</text>
<text x="163" y="193">CR2032 TOP LOADING RETAINER</text>
<text x="160.9" y="200.4">Date</text>
<text x="220.8" y="205">BC-2600</text>
</g>
<text font-size="5.3" x="257.5" y="14.8">DR.</text>
<g font-size="4.9">
<text x="190.9" y="14.8">Date</text>
<text x="202.5" y="14.8">SYM</text>
<text x="214.1" y="14.8">REVISION RECORD</text>
<text x="246.2" y="14.8">AUTH</text>
<text x="263.5" y="14.8">CK.</text>
</g>
<g font-size="3.8">
<text x="137.4" y="142.4">CELL</text>
<text x="137.4" y="146.8">SIZE</text>
<text x="184.8" y="144.4">RETAINS BATTERY NUMBERS</text>
</g>
<g font-size="3.5">
<text x="79.6" y="47.5">6.27 [0.25]</text>
<text x="143" y="50.3">4.65 [0.18]</text>
<text x="21.4" y="59.9">Ø19.05 [Ø0.75]</text>
<text x="88.9" y="58.5">Ø22.61 [Ø0.89]</text>
<text x="228.4" y="56.2">8.02 [0.32]</text>
<text x="235.1" y="62.4">3.30 [0.13]</text>
<text x="146" y="68.5">2.03 [0.08]</text>
<text x="184.4" y="81.9">6.35 [0.25]</text>
<text x="241.3" y="81.9">13.03 [0.51]</text>
<text x="146" y="88.7">3.07 [0.12]</text>
<text x="188.3" y="88.3">1.52 [0.06]</text>
<text x="228.6" y="87.7">7.37 [0.29]</text>
<text x="101" y="97.4">4.67 [0.18]</text>
<text x="18.3" y="107">Ø25.40 [Ø1.00]</text>
<text x="146" y="107.1">0.25 [0.01]</text>
<text x="85.3" y="121.6">8.13 [0.32]</text>
<text x="214.4" y="130.1">83°</text>
<text x="15.1" y="139.9">NOTES:</text>
<text x="25.1" y="148.2">* Material- 0.25mm Phosphor Bronze, Nickel plated.</text>
<text x="25.1" y="152.3">* Vibration test: 10-50-10 hz sweeped in 60 seconds</text>
<text x="25.1" y="160.6">* Result: no dislodgement of the cell or damage</text>
<text x="50.9" y="156.4">x,y,z direction: 1 hour each direction</text>
<text x="39.3" y="164.7">no discontinuity over 10 micro-seconds</text>
<text x="25.1" y="168.9">* Shock test: half sine wave acceleration 150g.</text>
<text x="46" y="173">6 ms 1 shock pulses each direction per axis</text>
<text x="25.1" y="177.2">* Result: no evidence of physical damage</text>
<text x="25.1" y="181.3">* Drop Test: Mounted on board and dropped 1 time per direction</text>
<text x="45" y="185.5">from 1m high to wooden floor</text>
<text x="25.1" y="189.6">* Result: No dislodgement of the cell, No damage to the holders</text>
<text x="15.1" y="197.9">Patent number: USA 11,018,394</text>
<text x="25.1" y="193.8">* Approximate weight: 0.48g</text>
<text x="15.3" y="202.1">* ROHS COMPLIANT</text>
</g>
<g font-size="3.1">
<text x="137.1" y="151.5">20mm</text>
<text x="149.8" y="150.6">BR2032, CR2032, DL2032, LIR2032, BR2025, CR2025, DL2025, LIR2025</text>
</g>
<g font-size="2.1">
<text x="212.9" y="17.1">Updated to &quot;ROHS Compliant&quot;</text>
<text x="189.9" y="18.3">03/26/19</text>
<text x="189.9" y="23.7">05/12/21</text>
<text x="203.8" y="18.3">A</text>
<text x="203.8" y="23.7">B</text>
<text x="213.1" y="22.4">Added patent number</text>
<text x="245.5" y="18.3">T.B.</text>
<text x="245.5" y="23.7">T.B.</text>
<text x="257.7" y="18.3">B.S.</text>
<text x="257.7" y="23.7">B.S.</text>
</g>
</svg>
